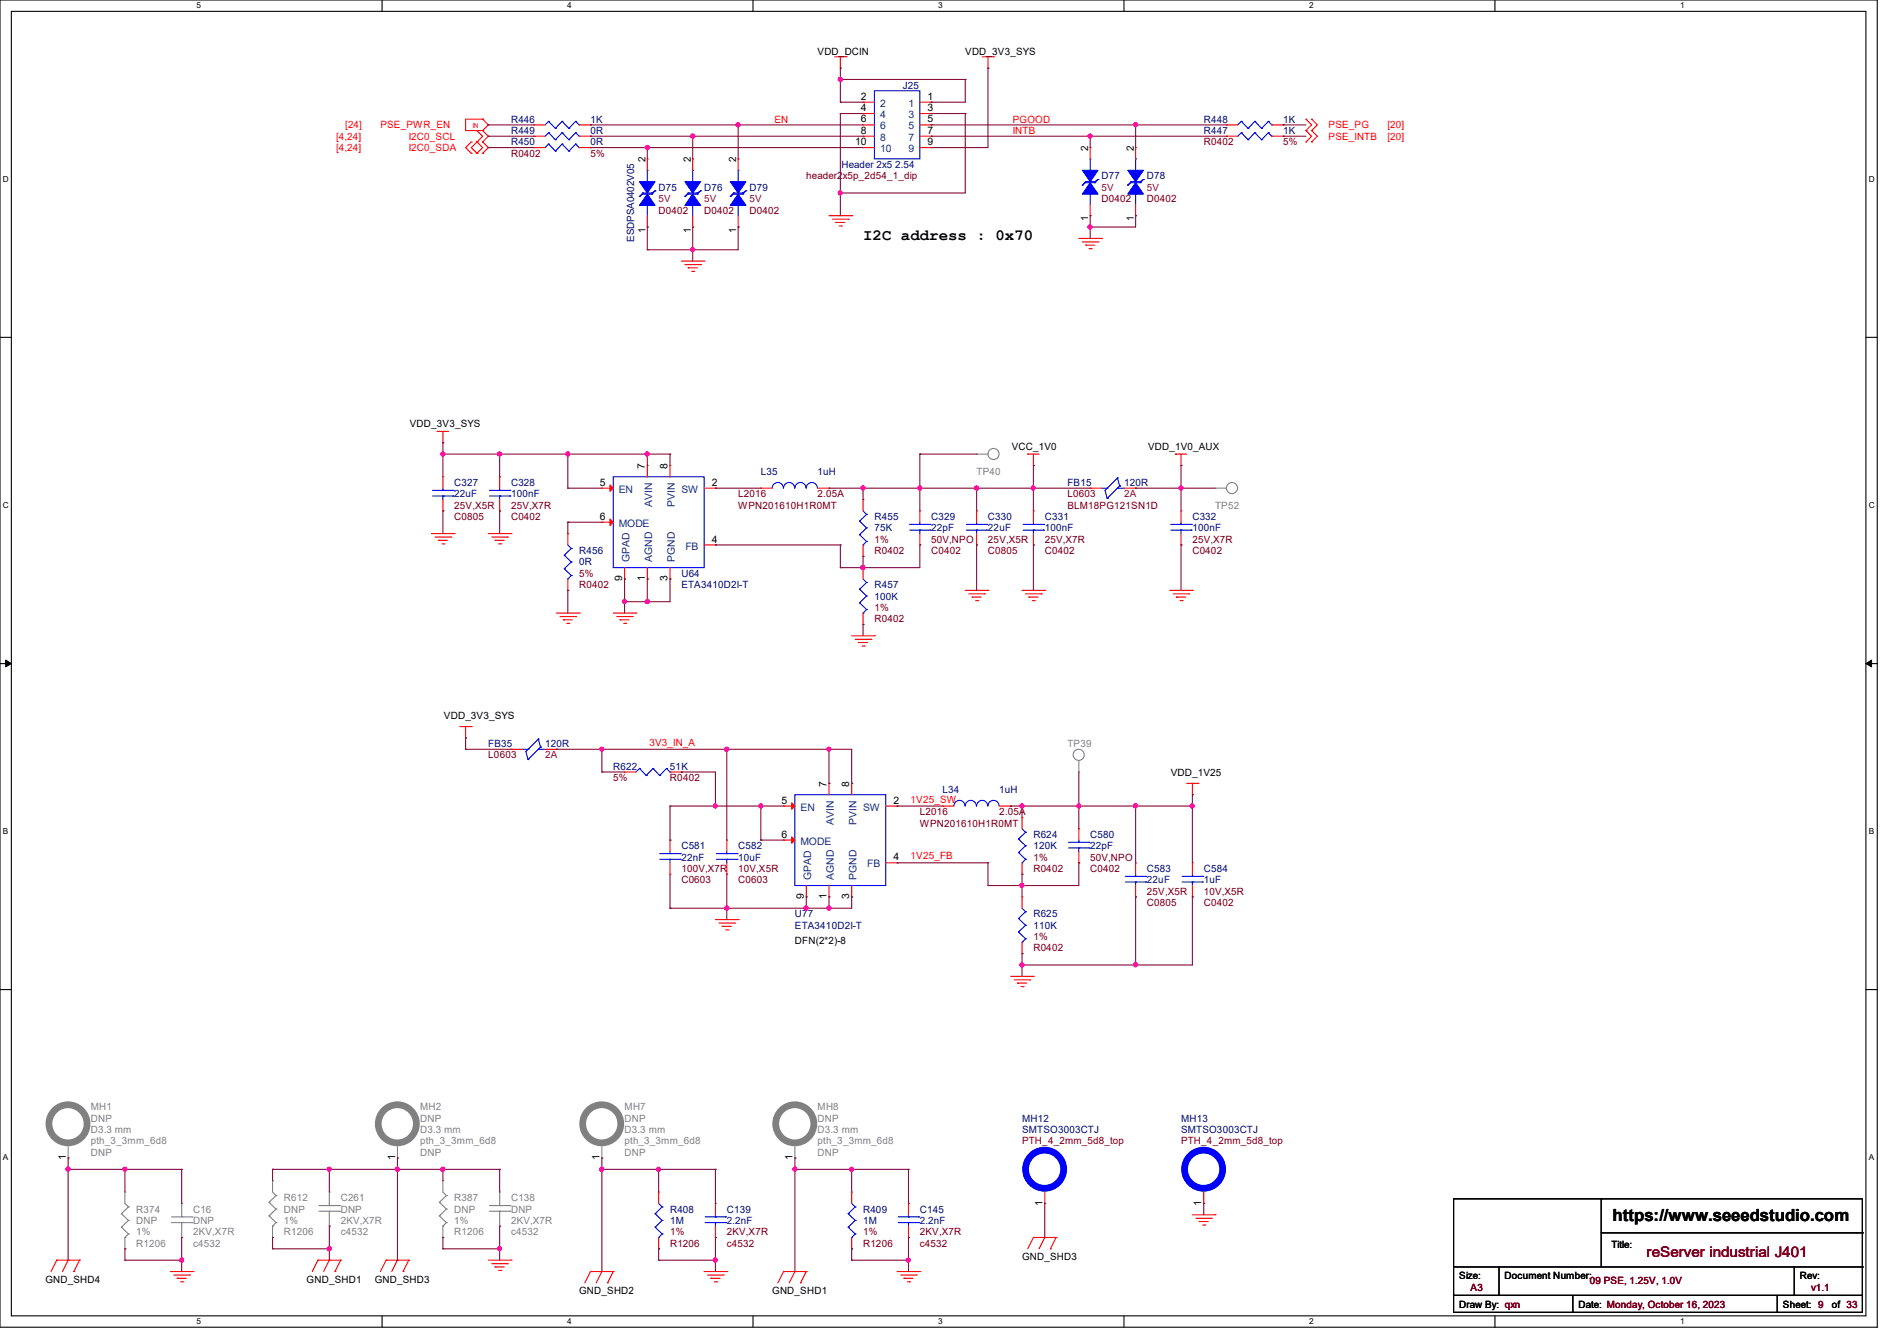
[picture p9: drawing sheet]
<svg xmlns="http://www.w3.org/2000/svg" width="297mm" height="210mm" viewBox="0 0 297 210" stroke-linecap="round" stroke-linejoin="round" font-family="sans-serif">
<path d="M0 0h293.9v207.9h-293.9zM1.8 1.8h290.3v204.3h-290.3z" fill="none" stroke="#000" stroke-width=".17"/>
<g fill="#fff">
<path d="M30.8 .2h.7v1.4h-.7z"/>
<path d="M30.8 206.2h.7v1.4h-.7z"/>
</g>
<path d="M59.8 0v1.8M59.8 206.1v1.8" fill="none" stroke="#000" stroke-width=".17"/>
<g fill="#fff">
<path d="M88.8 .2h.7v1.4h-.7z"/>
<path d="M88.8 206.2h.7v1.4h-.7z"/>
</g>
<path d="M117.9 0v1.8M117.9 206.1v1.8" fill="none" stroke="#000" stroke-width=".17"/>
<g fill="#fff">
<path d="M146.9 .2h.7v1.4h-.7z"/>
<path d="M146.9 206.2h.7v1.4h-.7z"/>
</g>
<path d="M176 0v1.8M176 206.1v1.8" fill="none" stroke="#000" stroke-width=".17"/>
<g fill="#fff">
<path d="M205 .2h.7v1.4h-.7z"/>
<path d="M205 206.2h.7v1.4h-.7z"/>
</g>
<path d="M234.1 0v1.8M234.1 206.1v1.8" fill="none" stroke="#000" stroke-width=".17"/>
<g fill="#fff">
<path d="M263.1 .2h.6v1.4h-.6z"/>
<path d="M263.1 206.2h.6v1.4h-.6z"/>
<path d="M.5 27.3h.9v1.4h-.9z"/>
<path d="M292.6 27.3h.9v1.4h-.9z"/>
<path d="M.5 78.4h.9v1.4h-.9z"/>
<path d="M292.6 78.4h.9v1.4h-.9z"/>
</g>
<path d="M0 52.8h1.8M292.1 52.8h1.8" fill="none" stroke="#000" stroke-width=".17"/>
<g fill="#fff">
<path d="M.5 129.5h.8v1.4h-.8z"/>
<path d="M292.6 129.5h.8v1.4h-.8z"/>
</g>
<path d="M0 103.9h1.8M292.1 103.9h1.8" fill="none" stroke="#000" stroke-width=".17"/>
<path d="M.9 103.4l.9 .5-.9 .5zM292.1 103.9l.9-.5v1z" fill="#000" stroke="#000" stroke-width=".16"/>
<g fill="#fff">
<path d="M.5 180.5h.8v1.4h-.8z"/>
<path d="M292.6 180.5h.8v1.4h-.8z"/>
</g>
<g fill="none" stroke="#000" stroke-width=".17">
<path d="M0 155h1.8M292.1 155h1.8M227.6 187.7h64v17.8h-64zM227.6 198.4h64M234.7 198.4v4.5M250.7 187.7h.1M250.7 187.7v10.7M250.7 193.1h40.9M280.9 198.4v4.5M291.6 198.4h.1M291.6 193.1h.1M227.6 202.9h.1"/>
<path d="M227.6 202.9h64M234.7 202.9h.1M246.3 205.5h.1M246.3 202.9v2.6M278.3 205.5h.1M278.3 202.9v2.6M280.9 202.9h.1"/>
</g>
<g fill="none" stroke="#f00" stroke-width=".17">
<path d="M75.6 18.7h.1M75.6 18.7h-2.7v1.7M75.6 18.7l.9 .9-.9 .8M83.6 19.6h.1M83.6 19.6h1.7M90.7 19.6h1.8M92.5 19.6h.1M130.7 8.9h1.8M131.6 10.7h.1M131.6 8.9v1.8M132.5 8.9h.1M135.1 19.6h.1"/>
<path d="M135.1 17.8h.1M135.1 16h.1M135.1 19.6h1.8M135.1 16h1.8M135.1 17.8h1.8M144 19.6h1.8M144 16h1.8M144 17.8h1.8M145.8 16h.1M145.8 17.8h.1M145.8 19.6h.1M153.8 8.9h1.8"/>
<path d="M154.7 10.7h.1M154.7 8.9v1.8M155.6 8.9h.1M192 19.6h.1M192 19.6h1.8M199.1 19.6h1.8M200.9 19.6h.1M204.5 18.7h.1M204.5 18.7l.9 .9-.9 .8M205.4 18.7h.1M205.4 18.7l.8 .9-.8 .8M72.9 20.4h.1"/>
<path d="M72.9 20.4h2.7M73.8 22.2h.1M73.8 24h.1M73.8 22.2l-.9 .9 .9 .9M74.7 22.2h.1M74.7 20.4h.1M74.7 24h.1M74.7 20.4l.9 .9-1.8 1.8 .9 .9M74.7 22.2l.9 .9-.9 .9M75.6 20.4h.1M75.6 22.2h.1M75.6 24h.1"/>
<path d="M75.6 20.4l.9 .9-.9 .9M75.6 22.2l.9 .9-.9 .9M83.6 21.3h.1M83.6 23.1h.1M83.6 21.3h1.7M83.6 23.1h1.7M90.7 21.3h1.8M90.7 23.1h1.8M92.5 21.3h.1M92.5 23.1h.1M101.3 24.9h.1M101.3 35.6h.1"/>
<path d="M101.3 24.9v1.8M101.3 33.8v1.8M108.5 24.9h.1M108.5 35.6h.1M108.5 24.9v1.8M108.5 33.8v1.8M115.6 24.9h.1M115.6 35.6h.1M115.6 24.9v1.8M115.6 33.8v1.8M129.8 33.8h3.5M130.3 34.3h2.5"/>
<path d="M130.9 34.8h.1M130.9 34.8h1.4M131.4 35.4h.3M131.7 35.4h.1M132.8 34.3h.1M133.3 33.8h.1M135.1 23.1h.1M135.1 21.3h.1M135.1 21.3h1.8M135.1 23.1h1.8M144 21.3h1.8M144 23.1h1.8"/>
<path d="M145.8 21.3h.1M145.8 23.1h.1M168.9 37.3h3.6M169.5 37.9h2.4M170 38.4h.1M170 38.4h1.4M170.5 38.9h.4M170.7 23.1h.1M170.7 33.8h.1M170.7 23.1v1.8M170.7 32v1.8M170.9 38.9h.1"/>
<path d="M171.9 37.9h.1M172.5 37.3h.1M177.8 23.1h.1M177.8 33.8h.1M177.8 23.1v1.8M177.8 32v1.8M192 21.3h.1M192 21.3h1.8M199.1 21.3h1.8M200.9 21.3h.1M204.5 20.4h.1M204.5 22.2h.1"/>
<path d="M204.5 20.4l.9 .9-.9 .9M205.4 20.4h.1M205.4 22.2h.1M205.4 20.4l.8 .9-.8 .9M106.7 40.9h3.5M107.2 41.4h2.5M107.7 42h.1M107.7 42h1.5M108.3 42.5h.3M108.6 42.5h.1M109.7 41.4h.1M110.2 40.9h.1"/>
<path d="M68.5 67.6h.1M68.5 67.6h1.7M69.3 69.3h.1M69.3 74.7h.1M69.3 67.6v1.7M69.3 74.7v1.8M69.3 78.2v1.8M78.2 74.7h.1M78.2 74.7v1.8M78.2 78.2v1.8M94.2 76.5h.1M94.2 76.5h1.8"/>
<path d="M101.3 72.9h.1M101.3 72.9v1.8M104.9 72.9h.1M104.9 72.9v1.8M110.2 76.5h1.8M112 76.5h.1M119.1 76.5h.1M119.1 76.5h1.8M128 76.5h1.8M129.8 76.5h.1M135.1 78.2h.1M135.1 78.2v1.8"/>
<path d="M160.9 71.1h.1M160.9 71.1h1.8M161.8 72.9h.1M161.8 71.1v1.8M170.7 76.5h.1M170.7 76.5h1.8M176 76.5h1.8M177.8 76.5h.1M184 71.1h.1M184 71.1h1.8M184.9 72.9h.1M184.9 71.1v1.8"/>
<path d="M67.6 83.6h3.5M68.1 84.1h2.5M68.6 84.6h.1M68.6 84.6h1.5M69.2 85.2h.3M69.3 80h.1M69.5 85.2h.1M70.6 84.1h.1M71.1 83.6h.1M76.5 83.6h3.5M77 84.1h2.5M77.5 84.6h.1"/>
<path d="M77.5 84.6h1.5M78.1 85.2h.3M78.2 80h.1M78.4 85.2h.1M79.5 84.1h.1M80 83.6h.1M87.1 96h3.6M87.7 96.6h2.4M88.2 97.1h.1M88.2 97.1h1.4M88.7 97.6h.4M88.9 83.6h.1"/>
<path d="M88.9 92.5h.1M88.9 83.6v1.7M88.9 90.7v1.8M89.1 97.6h.1M90.1 96.6h.1M90.7 96h.1M94.2 81.8h.1M94.2 81.8h1.8M96 96h3.6M96.6 96.6h2.4M97.1 97.1h.1M97.1 97.1h1.4"/>
<path d="M97.6 97.6h.4M97.8 90.7h.1M97.8 88.9v1.8M98 97.6h.1M99 96.6h.1M99.6 96h.1M101.3 90.7h.1M101.3 88.9v1.8M104.9 90.7h.1M104.9 88.9v1.8M110.2 85.3h1.8M112 85.3h.1"/>
<path d="M133.3 99.6h3.6M135.1 88.9h.1M135.1 97.8h.1M135.1 87.1h.1M135.1 85.3v1.8M135.1 88.9v1.8M135.1 96v1.8M136.9 99.6h.1M144 80h.1M144 85.3h.1M144 80v1.8M144 83.6v1.7"/>
<path d="M151.1 92.5h3.6M151.7 93h2.4M152.2 93.5h.1M152.2 93.5h1.4M152.7 94.1h.4M152.9 80h.1M152.9 85.3h.1M152.9 80v1.8M152.9 83.6v1.7M153.1 94.1h.1M154.1 93h.1M154.7 92.5h.1"/>
<path d="M160 92.5h3.6M160.6 93h2.4M161.1 93.5h.1M161.1 93.5h1.4M161.6 94.1h.4M161.8 80h.1M161.8 85.3h.1M161.8 80v1.8M161.8 83.6v1.7M162 94.1h.1M163 93h.1M163.6 92.5h.1"/>
<path d="M183.1 92.5h3.6M183.7 93h2.4M184.2 93.5h.1M184.2 93.5h1.4M184.7 94.1h.4M184.9 80h.1M184.9 85.3h.1M184.9 80v1.8M184.9 83.6v1.7M185.1 94.1h.1M186.1 93h.1M186.7 92.5h.1"/>
<path d="M72 113.8h1.8M72.9 115.6h.1M72.9 113.8v1.8M73.8 113.8h.1M80 117.3h.1M80 117.3h1.8M85.3 117.3h1.8M87.1 117.3h.1M133.9 100.1h2.5M134.4 100.6h.1M134.4 100.6h1.4M135 101.2h.3"/>
<path d="M135.3 101.2h.1M136.4 100.1h.1M97.8 120.9h.1M97.8 120.9h1.8M104.9 131.6h.1M104.9 136.9h.1M104.9 131.6v1.7M104.9 135.1v1.8M104.9 120.9h1.8M106.7 120.9h.1M113.8 131.6h.1M113.8 136.9h.1"/>
<path d="M113.8 131.6v1.7M113.8 135.1v1.8M122.7 126.2h.1M122.7 131.6h.1M122.7 126.2h1.8M122.7 131.6h1.8M126.2 138.7v1.8M129.8 122.7h.1M129.8 122.7v1.8M129.8 138.7v1.8M133.3 122.7h.1M133.3 122.7v1.8"/>
<path d="M133.3 138.7v1.8M138.7 126.2h1.8M138.7 135.1h1.8M140.5 126.2h.1M140.5 135.1h.1M147.6 126.2h.1M147.6 126.2h1.8M156.5 126.2h1.7M158.2 126.2h.1M160 128h.1M160 136.9h.1M160 128v1.8"/>
<path d="M160 135.1v1.8M168.9 129.8h.1M168.9 135.1h.1M168.9 129.8v1.8M168.9 133.3v1.8M177.8 135.1h.1M177.8 135.1v1.8M177.8 138.7v1.8M185.8 122.7h1.8M186.7 124.5h.1M186.7 135.1h.1M186.7 122.7v1.8"/>
<path d="M186.7 135.1v1.8M186.7 138.7v1.8M187.6 122.7h.1M112 144h3.6M112.6 144.6h2.4M113.1 145.1h.1M113.1 145.1h1.4M113.6 145.6h.4M114 145.6h.1M115 144.6h.1M115.6 144h.1M126.2 140.5h.1"/>
<path d="M129.8 140.5h.1M133.3 140.5h.1M158.2 152.9h3.6M158.8 153.5h2.4M159.3 154h.1M159.3 154h1.4M159.9 154.5h.3M160 140.5h.1M160 149.4h.1M160 140.5v1.7M160 147.6v1.8M160.2 154.5h.1"/>
<path d="M161.2 153.5h.1M161.8 152.9h.1M177.8 140.5h.1M186.7 140.5h.1M8.9 197.4h.1M8.9 197.4h3.5M8.9 197.4l-.9 1.7M10.7 197.4h.1M10.7 197.4l-.9 1.7M11.6 199.1h.1M12.4 197.4h.1M12.4 197.4l-.8 1.7"/>
<path d="M26.7 199.1h3.5M27.2 199.7h2.5M29.7 199.7h.1M30.2 199.1h.1M49.8 197.4h.1M49.8 197.4h3.5M49.8 197.4l-.9 1.7M51.6 197.4h.1M51.6 197.4l-.9 1.7M52.5 199.1h.1M53.3 197.4h.1M53.3 197.4l-.8 1.7"/>
<path d="M60.5 197.4h.1M60.5 197.4l-.9 1.7M60.5 197.4h3.5M62.2 197.4h.1M62.2 197.4l-.9 1.7M63.1 199.1h.1M64 197.4h.1M64 197.4l-.9 1.7M76.5 197.4h3.5M77 197.9h2.5M77.5 198.4h.1M77.5 198.4h1.5"/>
<path d="M78.1 199h.3M78.4 199h.1M79.5 197.9h.1M80 197.4h.1M92.5 199.1h.1M92.5 199.1h3.5M92.5 199.1l-.9 1.8M94.2 199.1h.1M94.2 199.1l-.9 1.8M96 199.1h.1M96 199.1l-.9 1.8M103.1 186.7h.1"/>
<path d="M103.1 195.6h.1M103.1 186.7v1.8M103.1 193.8v1.8M110.2 199.1h3.6M110.8 199.7h2.4M112 188.5h.1M112 193.8h.1M112 188.5v1.7M112 192v1.8M113.2 199.7h.1M113.8 199.1h.1M122.7 199.1h.1"/>
<path d="M122.7 199.1l-.9 1.8M122.7 199.1h3.5M124.5 199.1h.1M124.5 199.1l-.9 1.8M126.2 199.1h.1M126.2 199.1l-.9 1.8M133.3 186.7h.1M133.3 195.6h.1M133.3 186.7v1.8M133.3 193.8v1.8M140.5 199.1h3.5M141 199.7h2.5"/>
<path d="M142.2 188.5h.1M142.2 193.8h.1M142.2 188.5v1.7M142.2 192v1.8M143.5 199.7h.1M144 199.1h.1M161.8 193.8h.1M161.8 193.8l-.9 1.8M161.8 193.8h3.6M163.6 193.8h.1M163.6 188.5h.1M163.6 193.8l-.9 1.8"/>
<path d="M163.6 186.7v1.8M164.5 195.6h.1M165.4 193.8h.1M165.4 193.8l-.9 1.8M186.7 190.2h3.5M187.2 190.8h2.5M187.7 191.3h.1M187.7 191.3h1.5M188.3 191.9h.3M188.5 188.5h.1M188.5 186.7v1.8M188.6 191.9h.1"/>
<path d="M189.7 190.8h.1M190.2 190.2h.1M27.7 200.2h.1M27.7 200.2h1.5M28.3 200.7h.3M28.6 200.7h.1M95.1 200.9h.1M111.3 200.2h.1M111.3 200.2h1.4M111.8 200.7h.4M112.2 200.7h.1M125.3 200.9h.1"/>
<path d="M141.5 200.2h.1M141.5 200.2h1.5M142.1 200.7h.3M142.4 200.7h.1"/>
</g>
<g fill="none" stroke="#00f" stroke-width=".17">
<path d="M85.9 19h.1M85.9 19l-.6 .6M85.9 19l1.1 1.1M88 19h.1M88 19l-1 1.1M88 19l1.1 1.1M90.1 19h.1M90.1 19l-1 1.1M90.1 19l.6 .6M90.7 19.6h.1M136.9 14.2h7.1v10.7h-7.1zM194.4 19h.1"/>
<path d="M194.4 19l-.6 .6M194.4 19l1 1.1M196.5 19h.1M196.5 19l-1.1 1.1M196.5 19l1 1.1M198.6 19h.1M198.6 19l-1.1 1.1M198.6 19l.5 .6M199.1 19.6h.1M85.9 20.8h.1M85.9 22.6h.1M85.9 20.8l-.6 .5"/>
<path d="M85.9 20.8l1.1 1.1M85.9 22.6l-.6 .5M85.9 22.6l1.1 1.1M87 21.9h.1M87 20.1h.1M87 23.7h.1M88 20.8h.1M88 22.6h.1M88 20.8l-1 1.1M88 20.8l1.1 1.1M88 22.6l-1 1.1M88 22.6l1.1 1.1"/>
<path d="M89.1 21.9h.1M89.1 20.1h.1M89.1 23.7h.1M90.1 20.8h.1M90.1 22.6h.1M90.1 20.8l-1 1.1M90.1 20.8l.6 .5M90.1 22.6l-1 1.1M90.1 22.6l.6 .5M90.7 21.3h.1M90.7 23.1h.1M100.1 30.8h.1"/>
<path d="M100.6 30.2h.1M100.6 30.2h1.5M100.6 30.2l-.5 .6M101.3 26.7h.1M101.3 32.2h.1M101.3 26.7v1.7M101.3 32.2v1.6M102.1 30.2h.1M102.1 30.4h.1M102.1 30.4h-1.5l-.5 .4M102.6 29.9h.1M102.6 29.9l-.5 .3"/>
<path d="M102.6 29.9l-.5 .5M107.2 30.8h.1M107.7 30.2h.1M107.7 30.2h1.5M107.7 30.2l-.5 .6M108.5 26.7h.1M108.5 32.2h.1M108.5 26.7v1.7M108.5 32.2v1.6M109.2 30.2h.1M109.2 30.4h.1M109.2 30.4h-1.5l-.5 .4"/>
<path d="M109.7 29.9h.1M109.7 29.9l-.5 .3M109.7 29.9l-.5 .5M114.3 30.8h.1M114.9 30.2h.1M114.9 30.2h1.4M114.9 30.2l-.6 .6M115.6 26.7h.1M115.6 32.2h.1M115.6 26.7v1.7M115.6 32.2v1.6M116.3 30.2h.1"/>
<path d="M116.3 30.4h.1M116.3 30.4h-1.4l-.6 .4M116.8 29.9h.1M116.8 29.9l-.5 .3M116.8 29.9l-.5 .5M169.5 29h.1M170 28.4h.1M170 28.4h1.4M170 28.4l-.5 .6M170.7 24.9h.1M170.7 30.4h.1M170.7 24.9v1.8"/>
<path d="M170.7 30.4v1.6M171.4 28.4h.1M171.4 28.6h.1M171.4 28.6h-1.4l-.5 .4M171.9 28.1h.1M171.9 28.1l-.5 .3M171.9 28.1l-.5 .5M176.6 29h.1M177.1 28.4h.1M177.1 28.4h1.4M177.1 28.4l-.5 .6M177.8 24.9h.1"/>
<path d="M177.8 30.4h.1M177.8 24.9v1.8M177.8 30.4v1.6M178.5 28.4h.1M178.5 28.6h.1M178.5 28.6h-1.4l-.5 .4M179 28.1h.1M179 28.1l-.5 .3M179 28.1l-.5 .5M194.4 20.8h.1M194.4 20.8l-.6 .5M194.4 20.8l1 1.1"/>
<path d="M195.4 21.9h.1M195.4 20.1h.1M196.5 20.8h.1M196.5 20.8l-1.1 1.1M196.5 20.8l1 1.1M197.5 21.9h.1M197.5 20.1h.1M198.6 20.8h.1M198.6 20.8l-1.1 1.1M198.6 20.8l.5 .5M199.1 21.3h.1M67.7 76.8h3.3"/>
<path d="M67.7 77.7h3.3M69.3 77.7h.1M69.3 76.8h.1M69.3 76.5v.3M69.3 77.7v.5M71 76.8h.1M71 77.7h.1M76.6 76.8h3.2M76.6 77.7h3.2M78.2 77.7h.1M78.2 76.8h.1M78.2 76.5v.3"/>
<path d="M78.2 77.7v.5M79.8 76.8h.1M79.8 77.7h.1M96 74.7h14.2v14.2h-14.2zM122.6 76.5a.87 .87 0 0 0-.8-.9 .87 .87 0 0 0-.9 .9M124.4 76.5a.87 .87 0 0 0-.9-.9 .87 .87 0 0 0-.8 .9M126.2 76.5a.87 .87 0 0 0-.9-.9 .87 .87 0 0 0-.8 .9M128 76.5a.87 .87 0 0 0-.9-.9 .87 .87 0 0 0-.9 .9M172.5 76.5h.9M173.4 78.1h.1M173.4 76.5h.1M175 74.8h.1"/>
<path d="M175 76.5h.1M175 74.8l-2 2 .4 1.3M175 76.5h1M175 74.8l.3 1.3M175.3 76.1h.1M175.3 76.1l-1.9 2M88.3 87h.1M88.3 89.1h.1M88.3 87l1.2 1M88.3 89.1l1.2 1M88.9 90.7h.1M88.9 85.3l.6 .6"/>
<path d="M89.5 85.9h.1M89.5 88h.1M89.5 90.1h.1M89.5 85.9l-1.2 1.1M89.5 88l-1.2 1.1M89.5 90.1l-.6 .6M134.6 92.3h.1M134.6 94.4h.1M134.6 81.6h.1M134.6 83.7h.1M134.6 92.3l1.1 1M134.6 94.4l1.1 1.1"/>
<path d="M134.6 81.6l1.1 1.1M134.6 83.7l1.1 1.1M135.1 96h.1M135.1 85.3h.1M135.1 90.7l.6 .5M135.1 80l.6 .6M135.7 91.2h.1M135.7 93.3h.1M135.7 95.5h.1M135.7 80.6h.1M135.7 82.7h.1M135.7 84.8h.1"/>
<path d="M135.7 91.2l-1.1 1.1M135.7 93.3l-1.1 1.1M135.7 95.5l-.6 .5M135.7 84.8l-.6 .5M135.7 80.6l-1.1 1M135.7 82.7l-1.1 1M142.4 82.1h3.2M142.4 83h3.2M144 83h.1M144 82.1h.1M144 81.8v.3M144 83v.6"/>
<path d="M145.6 82.1h.1M145.6 83h.1M151.3 82.1h3.2M151.3 83h3.2M152.9 83h.1M152.9 82.1h.1M152.9 81.8v.3M152.9 83v.6M154.5 82.1h.1M154.5 83h.1M160.2 82.1h3.2M160.2 83h3.2"/>
<path d="M161.8 83h.1M161.8 82.1h.1M161.8 81.8v.3M161.8 83v.6M163.4 82.1h.1M163.4 83h.1M183.3 82.1h3.2M183.3 83h3.2M184.9 83h.1M184.9 82.1h.1M184.9 81.8v.3M184.9 83v.6"/>
<path d="M186.5 82.1h.1M186.5 83h.1M81.8 117.3h.9M82.7 119h.1M82.7 117.3h.1M84.3 115.7h.1M84.3 117.3h.1M84.3 115.7l-2 2 .4 1.3M84.3 117.3h1M84.3 115.7l.3 1.3M84.6 117h.1M84.6 117l-1.9 2"/>
<path d="M100.1 120.4h.1M100.1 120.4l-.5 .5M100.1 120.4l1.1 1.1M101.2 121.5h.1M102.2 120.4h.1M102.2 120.4l-1 1.1M102.2 120.4l1.1 1.1M103.3 121.5h.1M103.3 133.7h3.2M103.3 134.6h3.2M104.4 120.4h.1M104.4 120.4l-1.1 1.1"/>
<path d="M104.4 120.4l.5 .5M104.9 134.6h.1M104.9 133.7h.1M104.9 120.9h.1M104.9 133.3v.4M104.9 134.6v.5M106.5 133.7h.1M106.5 134.6h.1M112.2 133.7h3.2M112.2 134.6h3.2M113.8 134.6h.1M113.8 133.7h.1"/>
<path d="M113.8 133.3v.4M113.8 134.6v.5M115.4 133.7h.1M115.4 134.6h.1M124.5 124.5h14.2v14.2h-14.2zM151.1 126.2a.87 .87 0 0 0-.9-.9 .87 .87 0 0 0-.8 .9M152.9 126.2a.87 .87 0 0 0-.9-.9 .87 .87 0 0 0-.9 .9M154.6 126.2a.87 .87 0 0 0-.8-.9 .87 .87 0 0 0-.9 .9M156.4 126.2a.87 .87 0 0 0-.8-.9 .87 .87 0 0 0-.9 .9M159.5 131.4h.1M159.5 133.5h.1M159.5 131.4l1.1 1.1"/>
<path d="M159.5 133.5l1.1 1.1M160 135.1h.1M160 129.8l.6 .5M160.6 130.3h.1M160.6 132.5h.1M160.6 134.6h.1M160.6 130.3l-1.1 1.1M160.6 132.5l-1.1 1M160.6 134.6l-.6 .5M167.3 131.9h3.2M167.3 132.8h3.2M168.9 132.8h.1"/>
<path d="M168.9 131.9h.1M168.9 131.6v.3M168.9 132.8v.5M170.5 131.9h.1M170.5 132.8h.1M176.2 137.2h3.2M176.2 138.1h3.2M177.8 138.1h.1M177.8 137.2h.1M177.8 136.9v.3M177.8 138.1v.6M179.4 137.2h.1"/>
<path d="M179.4 138.1h.1M185.1 137.2h3.2M185.1 138.1h3.2M186.7 138.1h.1M186.7 137.2h.1M186.7 136.9v.3M186.7 138.1v.6M188.3 137.2h.1M188.3 138.1h.1M159.5 143.8h.1M159.5 146h.1M159.5 143.8l1.1 1.1"/>
<path d="M159.5 146l1.1 1M160 147.6h.1M160 142.2l.6 .6M160.6 142.8h.1M160.6 144.9h.1M160.6 147h.1M160.6 142.8l-1.1 1M160.6 144.9l-1.1 1.1M160.6 147l-.6 .6M102.6 190.1h.1M102.6 192.2h.1M102.6 190.1l1.1 1"/>
<path d="M102.6 192.2l1.1 1.1M103.1 193.8h.1M103.1 188.5l.6 .5M103.7 189h.1M103.7 191.1h.1M103.7 193.3h.1M103.7 189l-1.1 1.1M103.7 191.1l-1.1 1.1M103.7 193.3l-.6 .5M110.4 190.6h3.2M110.4 191.5h3.2M112 191.5h.1"/>
<path d="M112 190.6h.1M112 190.2v.4M112 191.5v.5M113.6 190.6h.1M113.6 191.5h.1M132.8 190.1h.1M132.8 192.2h.1M132.8 190.1l1.1 1M132.8 192.2l1.1 1.1M133.3 193.8h.1M133.3 188.5l.6 .5M133.9 189h.1"/>
<path d="M133.9 191.1h.1M133.9 193.3h.1M133.9 189l-1.1 1.1M133.9 191.1l-1.1 1.1M133.9 193.3l-.6 .5M140.6 190.6h3.2M140.6 191.5h3.2M142.2 191.5h.1M142.2 190.6h.1M142.2 190.2v.4M142.2 191.5v.5M143.8 190.6h.1"/>
<path d="M143.8 191.5h.1"/>
</g>
<g fill="none" stroke="#808080" stroke-width="1.1">
<circle cx="10.6" cy="176" r="2.98"/>
<circle cx="62.2" cy="176" r="2.98"/>
<circle cx="94.2" cy="176" r="2.98"/>
<circle cx="124.4" cy="176" r="2.98"/>
</g>
<g fill="none" stroke="#808080" stroke-width=".17">
<path d="M152.9 71.1h.1M152.9 71.1h1.8M190.2 76.5h.1M190.2 76.5h1.8M168.9 119.1v1.8M168.9 120.9h.1M10.7 179.6v1.8M62.2 179.6v1.8M94.2 179.6v1.8M124.5 179.6v1.8M10.7 181.4h.1M19 190.1h.1"/>
<path d="M19 192.2h.1M19 190.1l1.1 1M19 192.2l1.1 1.1M19.6 193.8h.1M19.6 186.7h.1M19.6 195.6h.1M19.6 186.7v1.8l.5 .5M19.6 193.8v1.8M20.1 189h.1M20.1 191.1h.1M20.1 193.3h.1M20.1 189l-1.1 1.1"/>
<path d="M20.1 191.1l-1.1 1.1M20.1 193.3l-.5 .5M26.8 190.6h3.3M26.8 191.5h3.3M28.4 191.5h.1M28.4 190.6h.1M28.4 188.5h.1M28.4 193.8h.1M28.4 188.5v2.1M28.4 191.5v2.3M30.1 190.6h.1M30.1 191.5h.1"/>
<path d="M42.1 188.3h.1M42.1 190.4h.1M42.1 188.3l1.1 1.1M42.1 190.4l1.1 1.1M42.7 192h.1M42.7 184.9h.1M42.7 193.8h.1M42.7 184.9v1.8l.5 .5M42.7 192v1.8M43.2 187.2h.1M43.2 189.4h.1M43.2 191.5h.1"/>
<path d="M43.2 187.2l-1.1 1.1M43.2 189.4l-1.1 1M43.2 191.5l-.5 .5M50 188.8h3.2M50 189.7h3.2M51.6 189.7h.1M51.6 188.8h.1M51.6 186.7h.1M51.6 192h.1M51.6 186.7v2.1M51.6 189.7v2.3M53.2 188.8h.1"/>
<path d="M53.2 189.7h.1M62.2 181.4h.1M68.8 188.3h.1M68.8 190.4h.1M68.8 188.3l1.1 1.1M68.8 190.4l1.1 1.1M69.3 192h.1M69.3 184.9h.1M69.3 193.8h.1M69.3 184.9v1.8l.6 .5M69.3 192v1.8M69.9 187.2h.1"/>
<path d="M69.9 189.4h.1M69.9 191.5h.1M69.9 187.2l-1.1 1.1M69.9 189.4l-1.1 1M69.9 191.5l-.6 .5M76.6 188.8h3.2M76.6 189.7h3.2M78.2 189.7h.1M78.2 188.8h.1M78.2 186.7h.1M78.2 192h.1M78.2 186.7v2.1"/>
<path d="M78.2 189.7v2.3M79.8 188.8h.1M79.8 189.7h.1M94.2 181.4h.1M124.5 181.4h.1"/>
<circle cx="155.6" cy="71.1" r=".87"/>
<circle cx="192.9" cy="76.4" r=".87"/>
<circle cx="168.9" cy="118.2" r=".87"/>
</g>
<g fill="none" stroke="#00f" stroke-width="1.1">
<circle cx="163.6" cy="183.1" r="2.98"/>
<circle cx="188.4" cy="183.1" r="2.98"/>
</g>
<g fill="#f00" stroke="#f00" stroke-width=".17">
<path d="M124 125.7l.5 .5-.5 .5z"/>
<path d="M124 131.1l.5 .5-.5 .5z"/>
<path d="M95.5 75.9l.5 .6-.5 .5z"/>
<path d="M95.5 81.3l.5 .5-.5 .5z"/>
</g>
<g fill="#00f" stroke="#00f" stroke-width=".17">
<path d="M101.3 30.4l1.3 1.8h-2.5z" fill-rule="evenodd"/>
<path d="M100.1 28.4h2.5l-1.3 1.8z" fill-rule="evenodd"/>
<path d="M108.5 30.4l1.2 1.8h-2.5z" fill-rule="evenodd"/>
<path d="M107.2 28.4h2.5l-1.2 1.8z" fill-rule="evenodd"/>
<path d="M170.7 28.6l1.2 1.8h-2.4z" fill-rule="evenodd"/>
<path d="M169.5 26.7h2.4l-1.2 1.7z" fill-rule="evenodd"/>
<path d="M177.8 28.6l1.2 1.8h-2.4z" fill-rule="evenodd"/>
<path d="M176.6 26.7h2.4l-1.2 1.7z" fill-rule="evenodd"/>
<path d="M115.6 30.4l1.2 1.8h-2.5z" fill-rule="evenodd"/>
<path d="M114.3 28.4h2.5l-1.2 1.8z" fill-rule="evenodd"/>
</g>
<g fill="none" stroke="#800040" stroke-width=".17">
<path d="M76.5 19.6h.1M76.5 19.6h7.1M92.5 19.6h.1M92.5 19.6h42.6M115.6 19.6h.1M115.6 19.6v5.3M131.6 10.7h.1M131.6 12.4h.1M131.6 16h.1M131.6 17.8h.1M131.6 10.7v5.3M131.6 17.8v16"/>
<path d="M131.6 12.4h19.5M131.6 16h3.5M131.6 17.8h3.5M145.8 16h.1M145.8 17.8h.1M145.8 19.6h.1M145.8 17.8h5.3M145.8 19.6h46.2M151.1 12.4h.1M151.1 17.8h.1M151.1 12.4v3.6h-5.3M151.1 17.8v12.4h-19.5"/>
<path d="M154.7 10.7h.1M154.7 10.7v12.4h-8.9M177.8 19.6h.1M177.8 19.6v3.5M200.9 19.6h.1M200.9 19.6h3.6M76.5 21.3h.1M76.5 23.1h.1M76.5 21.3h7.1M76.5 23.1h7.1M92.5 21.3h.1M92.5 23.1h.1"/>
<path d="M92.5 21.3h42.6M92.5 23.1h42.6M101.3 35.6h.1M101.3 39.1h.1M101.3 23.1h.1M101.3 23.1v1.8M101.3 35.6v3.5M108.5 35.6h.1M108.5 39.1h.1M108.5 21.3h.1M108.5 21.3v3.6M108.5 35.6v5.3"/>
<path d="M115.6 35.6h.1M115.6 35.6v3.5h-14.3M131.6 30.2h.1M145.8 21.3h.1M145.8 23.1h.1M145.8 21.3h46.2M170.7 33.8h.1M170.7 35.6h.1M170.7 21.3h.1M170.7 21.3v1.8M170.7 33.8v3.5M177.8 33.8h.1"/>
<path d="M177.8 33.8v1.8h-7.1M200.9 21.3h.1M200.9 21.3h3.6M69.3 69.3h.1M69.3 71.1h.1M69.3 69.3v5.4M69.3 71.1h35.6M78.2 71.1h.1M78.2 71.1v3.6M88.9 71.1h.1M88.9 76.5h.1M88.9 71.1v5.4"/>
<path d="M88.9 76.5h5.3M101.3 71.1h.1M101.3 71.1v1.8M104.9 71.1h.1M104.9 71.1v1.8M112 76.5h.1M112 76.5h7.1M129.8 76.5h.1M129.8 76.5h40.9M135.1 76.5h.1M135.1 76.5v1.7M144 71.1h.1"/>
<path d="M144 76.5h.1M144 71.1h8.9M144 71.1v8.9M152.9 76.5h.1M152.9 76.5v3.5M161.8 72.9h.1M161.8 76.5h.1M161.8 72.9v7.1M177.8 76.5h.1M177.8 76.5h12.4M184.9 72.9h.1M184.9 76.5h.1"/>
<path d="M184.9 72.9v7.1M69.3 80h.1M69.3 80v3.6M78.2 80h.1M78.2 80v3.6M88.9 81.8h.1M88.9 92.5h.1M88.9 81.8v1.8M88.9 92.5v3.5M88.9 81.8h5.3M97.8 90.7h.1M97.8 94.2h.1"/>
<path d="M97.8 90.7v5.3M101.3 90.7h.1M101.3 94.2h.1M101.3 90.7v3.5M104.9 90.7h.1M104.9 90.7v3.5h-7.1M112 85.3h.1M112 85.3h19.6M131.6 85.3h.1M131.6 88.9h.1M131.6 85.3v3.6M135.1 87.1h.1"/>
<path d="M135.1 88.9h.1M135.1 97.8h.1M135.1 87.1v1.8M135.1 97.8v1.8M144 85.3h.1M144 85.3v3.6h-12.4M152.9 85.3h.1M152.9 85.3v7.2M161.8 85.3h.1M161.8 85.3v7.2M184.9 85.3h.1M184.9 85.3v7.2"/>
<path d="M72.9 115.6h.1M72.9 117.3h.1M72.9 115.6v1.7M72.9 117.3h7.1M87.1 117.3h.1M87.1 117.3h46.2v5.4M94.2 117.3h.1M94.2 117.3v3.6M113.8 117.3h.1M113.8 117.3v14.3M129.8 117.3h.1M129.8 117.3v5.4"/>
<path d="M94.2 120.9h.1M94.2 120.9h3.6M104.9 131.6h.1M104.9 126.2h.1M104.9 126.2v5.4M104.9 136.9v5.3M104.9 126.2h17.8M106.7 120.9h.1M106.7 120.9h5.3v5.3M112 126.2h.1M113.8 136.9v7.1M119.1 131.6h.1"/>
<path d="M119.1 126.2h.1M119.1 126.2v5.4M119.1 131.6h3.6M129.8 122.7h.1M133.3 122.7h.1M140.5 126.2h.1M140.5 135.1h.1M140.5 126.2h7.1M140.5 135.1h14.2M154.7 135.1h.1M154.7 138.7h.1M154.7 135.1v3.6"/>
<path d="M158.2 126.2h.1M158.2 126.2h28.5M160 126.2h.1M160 136.9h.1M160 138.7h.1M160 126.2v1.8M160 136.9v3.6M168.9 126.2h.1M168.9 135.1h.1M168.9 120.9v8.9M168.9 135.1v3.6h-14.2M177.8 126.2h.1"/>
<path d="M177.8 126.2v8.9M186.7 124.5h.1M186.7 126.2h.1M186.7 124.5v10.6M104.9 142.2h.1M113.8 142.2h.1M126.2 140.5h.1M126.2 142.2h.1M126.2 140.5v1.7M129.8 140.5h.1M129.8 142.2h.1M129.8 140.5v1.7"/>
<path d="M133.3 140.5h.1M133.3 140.5v1.7h-28.4M160 149.4h.1M160 151.1h.1M160 149.4v3.5M177.8 140.5h.1M177.8 151.1h.1M177.8 140.5v10.6M186.7 140.5h.1M186.7 140.5v10.6h-26.7M10.7 181.4h.1M10.7 183.1h.1"/>
<path d="M10.7 181.4v16M10.7 183.1h17.7M19.6 183.1h.1M19.6 195.6h.1M19.6 197.4h.1M19.6 183.1v3.6M19.6 195.6v1.8M19.6 197.4h8.8M28.4 183.1h.1M28.4 193.8h.1M28.4 197.4h.1M28.4 183.1v5.4"/>
<path d="M28.4 193.8v5.3M42.7 183.1h.1M42.7 193.8h.1M42.7 195.6h.1M42.7 183.1h35.5M42.7 195.6h8.9M42.7 183.1v1.8M42.7 193.8v1.8M51.6 183.1h.1M51.6 192h.1M51.6 195.6h.1M51.6 183.1v3.6"/>
<path d="M51.6 192v5.4M62.2 183.1h.1M62.2 181.4h.1M62.2 181.4v16M69.3 183.1h.1M69.3 193.8h.1M69.3 195.6h.1M69.3 183.1v1.8M69.3 193.8v1.8M69.3 195.6h8.9M78.2 183.1h.1M78.2 192h.1"/>
<path d="M78.2 195.6h.1M78.2 183.1v3.6M78.2 192v5.4M94.2 181.4h.1M94.2 183.1h.1M94.2 181.4v17.7M94.2 183.1h17.8M103.1 183.1h.1M103.1 195.6h.1M103.1 197.4h.1M103.1 183.1v3.6M103.1 195.6v1.8"/>
<path d="M103.1 197.4h8.9M112 183.1h.1M112 193.8h.1M112 197.4h.1M112 183.1v5.4M112 193.8v5.3M124.5 181.4h.1M124.5 183.1h.1M124.5 181.4v17.7M124.5 183.1h17.7M133.3 183.1h.1M133.3 195.6h.1"/>
<path d="M133.3 197.4h.1M133.3 183.1v3.6M133.3 195.6v1.8M133.3 197.4h8.9M142.2 183.1h.1M142.2 193.8h.1M142.2 197.4h.1M142.2 183.1v5.4M142.2 193.8v5.3M163.6 188.5h.1M163.6 188.5v5.3M188.5 188.5h.1"/>
<path d="M188.5 188.5v1.7"/>
</g>
<g fill="#f0f" stroke="#f0f" stroke-width=".17">
<circle cx="113.8" cy="117.3" r=".32"/>
<circle cx="94.2" cy="117.3" r=".32"/>
<circle cx="129.8" cy="117.3" r=".32"/>
<circle cx="112" cy="126.2" r=".32"/>
<circle cx="119.1" cy="126.2" r=".32"/>
<circle cx="168.9" cy="126.2" r=".32"/>
<circle cx="160" cy="126.2" r=".32"/>
<circle cx="186.7" cy="126.2" r=".32"/>
<circle cx="177.8" cy="126.2" r=".32"/>
<circle cx="160" cy="138.7" r=".32"/>
<circle cx="126.2" cy="142.2" r=".32"/>
<circle cx="113.8" cy="142.2" r=".32"/>
<circle cx="129.8" cy="142.2" r=".32"/>
<circle cx="160" cy="151.1" r=".32"/>
<circle cx="177.8" cy="151.1" r=".32"/>
<circle cx="78.2" cy="71.1" r=".32"/>
<circle cx="69.3" cy="71.1" r=".32"/>
<circle cx="101.3" cy="71.1" r=".32"/>
<circle cx="88.9" cy="71.1" r=".32"/>
<circle cx="135.1" cy="76.4" r=".32"/>
<circle cx="152.9" cy="76.4" r=".32"/>
<circle cx="144" cy="76.4" r=".32"/>
<circle cx="161.8" cy="76.4" r=".32"/>
<circle cx="184.9" cy="76.4" r=".32"/>
<circle cx="135.1" cy="88.9" r=".32"/>
<circle cx="97.8" cy="94.2" r=".32"/>
<circle cx="101.3" cy="94.2" r=".32"/>
<circle cx="131.6" cy="12.4" r=".32"/>
<circle cx="177.8" cy="19.5" r=".32"/>
<circle cx="170.7" cy="21.3" r=".32"/>
<circle cx="131.6" cy="30.2" r=".32"/>
<circle cx="10.6" cy="183.1" r=".32"/>
<circle cx="19.5" cy="183.1" r=".32"/>
<circle cx="69.3" cy="183.1" r=".32"/>
<circle cx="94.2" cy="183.1" r=".32"/>
<circle cx="103.1" cy="183.1" r=".32"/>
<circle cx="124.4" cy="183.1" r=".32"/>
<circle cx="133.3" cy="183.1" r=".32"/>
<circle cx="142.2" cy="197.3" r=".32"/>
<circle cx="28.4" cy="197.3" r=".32"/>
<circle cx="78.2" cy="195.6" r=".32"/>
<circle cx="112" cy="197.3" r=".32"/>
<circle cx="115.5" cy="19.5" r=".32"/>
<circle cx="170.7" cy="35.5" r=".32"/>
<circle cx="108.4" cy="39.1" r=".32"/>
<circle cx="108.4" cy="21.3" r=".32"/>
<circle cx="101.3" cy="23.1" r=".32"/>
<circle cx="62.2" cy="183.1" r=".32"/>
<circle cx="51.5" cy="183.1" r=".32"/>
<circle cx="51.5" cy="195.6" r=".32"/>
</g>
<text font-size="2.6" x="252.5" y="191.2">https://www.seeedstudio.com</text>
<text font-size="2.5" x="135.1" y="37.5">I2C address : 0x70</text>
<text font-size="2.3" fill="#800000" x="257.8" y="196.9">reServer industrial J401</text>
<g font-size="1.6">
<text x="128" y="8.6">VDD_DCIN</text>
<text x="151.1" y="8.6">VDD_3V3_SYS</text>
<text x="134.8" y="17.4">4</text>
<text x="134.8" y="15.6">2</text>
<text x="145.2" y="15.6">1</text>
<text x="145.2" y="17.4">3</text>
<text x="133.9" y="22.7">10</text>
<text x="134.8" y="21">8</text>
<text x="134.8" y="19.2">6</text>
<text x="145.2" y="19.2">5</text>
<text x="145.2" y="21">7</text>
<text x="145.2" y="22.7">9</text>
<text x="170.4" y="23.7" transform="rotate(-90 170.4 23.7)">2</text>
<text x="177.5" y="23.7" transform="rotate(-90 177.5 23.7)">2</text>
<text x="101" y="25.4" transform="rotate(-90 101 25.4)">2</text>
<text x="108.2" y="25.4" transform="rotate(-90 108.2 25.4)">2</text>
<text x="115.3" y="25.4" transform="rotate(-90 115.3 25.4)">2</text>
<text x="170.4" y="34.7" transform="rotate(-90 170.4 34.7)">1</text>
<text x="177.5" y="34.7" transform="rotate(-90 177.5 34.7)">1</text>
<text x="101" y="36.4" transform="rotate(-90 101 36.4)">1</text>
<text x="108.2" y="36.4" transform="rotate(-90 108.2 36.4)">1</text>
<text x="115.3" y="36.4" transform="rotate(-90 115.3 36.4)">1</text>
<text x="64.2" y="66.9">VDD_3V3_SYS</text>
<text x="158.4" y="70.4">VCC_1V0</text>
<text x="179.7" y="70.4">VDD_1V0_AUX</text>
<text x="93.9" y="76.1">5</text>
<text x="101" y="73.4" transform="rotate(-90 101 73.4)">7</text>
<text x="104.5" y="73.4" transform="rotate(-90 104.5 73.4)">8</text>
<text x="111.5" y="76.1">2</text>
<text x="93.9" y="81.4">6</text>
<text x="111.5" y="85">4</text>
<text x="97.4" y="91" transform="rotate(-90 97.4 91)">9</text>
<text x="101" y="91" transform="rotate(-90 101 91)">1</text>
<text x="104.5" y="91" transform="rotate(-90 104.5 91)">3</text>
<text x="69.5" y="112.6">VDD_3V3_SYS</text>
<text x="122.3" y="125.9">5</text>
<text x="129.4" y="123.2" transform="rotate(-90 129.4 123.2)">7</text>
<text x="133" y="123.2" transform="rotate(-90 133 123.2)">8</text>
<text x="139.9" y="125.9">2</text>
<text x="183.3" y="121.5">VDD_1V25</text>
<text x="122.3" y="131.2">6</text>
<text x="139.9" y="134.7">4</text>
<text x="125.9" y="140.8" transform="rotate(-90 125.9 140.8)">9</text>
<text x="129.4" y="140.8" transform="rotate(-90 129.4 140.8)">1</text>
<text x="133" y="140.8" transform="rotate(-90 133 140.8)">3</text>
<text x="124.5" y="147.8">DFN(2*2)-8</text>
<text x="10.3" y="181.7" transform="rotate(-90 10.3 181.7)">1</text>
<text x="61.8" y="181.7" transform="rotate(-90 61.8 181.7)">1</text>
<text x="93.9" y="181.7" transform="rotate(-90 93.9 181.7)">1</text>
<text x="124.1" y="181.7" transform="rotate(-90 124.1 181.7)">1</text>
<text x="163.2" y="188.8" transform="rotate(-90 163.2 188.8)">1</text>
<text x="188.1" y="188.8" transform="rotate(-90 188.1 188.8)">1</text>
<text x="160" y="197.4">GND_SHD3</text>
<text x="252.3" y="195.4">Title:</text>
<text x="7.1" y="200.9">GND_SHD4</text>
<text x="48" y="200.9">GND_SHD1</text>
<text x="58.7" y="200.9">GND_SHD3</text>
<text x="90.7" y="202.7">GND_SHD2</text>
<text x="120.9" y="202.7">GND_SHD1</text>
<text x="228.5" y="200.2">Size:</text>
<text x="235.6" y="200.2">Document Number:</text>
<text x="281.8" y="200.2">Rev:</text>
<text x="228.5" y="204.8">Draw By: qxn</text>
<text x="247.1" y="204.8">Date: Monday, October 16, 2023</text>
<text x="279.1" y="204.8">Sheet: 9</text>
<text x="286.8" y="204.8">of 33</text>
</g>
<g font-size="1.6" fill="#004080">
<text x="137.8" y="16.7">2</text>
<text x="142.2" y="16.7">1</text>
<text x="137.8" y="23.8">10</text>
<text x="137.8" y="22.1">8</text>
<text x="137.8" y="20.3">6</text>
<text x="137.8" y="18.5">4</text>
<text x="142.2" y="18.5">3</text>
<text x="142.2" y="20.3">5</text>
<text x="142.2" y="22.1">7</text>
<text x="142.2" y="23.8">9</text>
<text x="96.9" y="77.2">EN</text>
<text x="106.7" y="77.2">SW</text>
<text x="96.9" y="82.5">MODE</text>
<text x="102.1" y="79.4" transform="rotate(-90 102.1 79.4)">AVIN</text>
<text x="105.7" y="79.4" transform="rotate(-90 105.7 79.4)">PVIN</text>
<text x="98.6" y="88" transform="rotate(-90 98.6 88)">GPAD</text>
<text x="102.1" y="88" transform="rotate(-90 102.1 88)">AGND</text>
<text x="105.7" y="88" transform="rotate(-90 105.7 88)">PGND</text>
<text x="107.3" y="86.1">FB</text>
<text x="125.3" y="127">EN</text>
<text x="130.6" y="129.2" transform="rotate(-90 130.6 129.2)">AVIN</text>
<text x="134.1" y="129.2" transform="rotate(-90 134.1 129.2)">PVIN</text>
<text x="135.1" y="127">SW</text>
<text x="125.3" y="132.3">MODE</text>
<text x="127" y="137.8" transform="rotate(-90 127 137.8)">GPAD</text>
<text x="130.6" y="137.8" transform="rotate(-90 130.6 137.8)">AGND</text>
<text x="134.1" y="137.8" transform="rotate(-90 134.1 137.8)">PGND</text>
<text x="135.8" y="135.8">FB</text>
</g>
<g font-size="1.6" fill="#000080">
<text x="141.4" y="13.9">J25</text>
<text x="80" y="21">R449</text>
<text x="80" y="19.2">R446</text>
<text x="80" y="22.8">R450</text>
<text x="92.5" y="21">0R</text>
<text x="92.5" y="19.2">1K</text>
<text x="92.5" y="22.8">0R</text>
<text x="188.5" y="21">R447</text>
<text x="188.5" y="19.2">R448</text>
<text x="200.9" y="21">1K</text>
<text x="200.9" y="19.2">1K</text>
<text x="103.1" y="29.9">D75</text>
<text x="110.2" y="29.9">D76</text>
<text x="117.3" y="29.9">D79</text>
<text x="131.7" y="26.3">Header 2x5 2.54</text>
<text x="172.5" y="28.1">D77</text>
<text x="179.6" y="28.1">D78</text>
<text x="99.3" y="37.9" transform="rotate(-90 99.3 37.9)">ESDPSA0402V05</text>
<text x="71.1" y="76.1">C327</text>
<text x="71.1" y="77.9">22uF</text>
<text x="80" y="76.1">C328</text>
<text x="80" y="77.9">100nF</text>
<text x="119.1" y="74.3">L35</text>
<text x="128" y="74.3">1uH</text>
<text x="167.1" y="76.1">FB15</text>
<text x="176" y="76.1">120R</text>
<text x="136.9" y="81.4">R455</text>
<text x="136.9" y="83.2">75K</text>
<text x="145.8" y="81.4">C329</text>
<text x="145.8" y="83.2">22pF</text>
<text x="154.7" y="81.4">C330</text>
<text x="154.7" y="83.2">22uF</text>
<text x="163.6" y="81.4">C331</text>
<text x="163.6" y="83.2">100nF</text>
<text x="186.7" y="81.4">C332</text>
<text x="186.7" y="83.2">100nF</text>
<text x="90.7" y="86.8">R456</text>
<text x="90.7" y="88.6">0R</text>
<text x="106.7" y="90.3">U64</text>
<text x="106.7" y="92.1">ETA3410D2I-T</text>
<text x="136.9" y="92.1">R457</text>
<text x="136.9" y="93.9">100K</text>
<text x="76.5" y="117">FB35</text>
<text x="85.3" y="117">120R</text>
<text x="96" y="120.6">R622</text>
<text x="104.9" y="120.6">51K</text>
<text x="147.6" y="124.1">L34</text>
<text x="156.5" y="124.1">1uH</text>
<text x="161.8" y="131.2">R624</text>
<text x="170.7" y="131.2">C580</text>
<text x="106.7" y="133">C581</text>
<text x="106.7" y="134.8">22nF</text>
<text x="115.6" y="133">C582</text>
<text x="115.6" y="134.8">10uF</text>
<text x="161.8" y="133">120K</text>
<text x="170.7" y="133">22pF</text>
<text x="179.6" y="136.6">C583</text>
<text x="188.5" y="136.6">C584</text>
<text x="124.5" y="143.7">U77</text>
<text x="161.8" y="143.7">R625</text>
<text x="179.6" y="138.3">22uF</text>
<text x="188.5" y="138.3">1uF</text>
<text x="124.5" y="145.5">ETA3410D2I-T</text>
<text x="161.8" y="145.5">110K</text>
<text x="160" y="175.7">MH12</text>
<text x="160" y="177.5">SMTSO3003CTJ</text>
<text x="184.9" y="175.7">MH13</text>
<text x="184.9" y="177.5">SMTSO3003CTJ</text>
<text x="104.9" y="189.9">R408</text>
<text x="104.9" y="191.7">1M</text>
<text x="113.8" y="189.9">C139</text>
<text x="113.8" y="191.7">2.2nF</text>
<text x="135.1" y="189.9">R409</text>
<text x="135.1" y="191.7">1M</text>
<text x="144" y="189.9">C145</text>
<text x="144" y="191.7">2.2nF</text>
</g>
<g font-size="1.6" fill="#f00">
<text x="52.6" y="21.9">[4,24]</text>
<text x="52.6" y="23.7">[4,24]</text>
<text x="54.1" y="20.1">[24]</text>
<text x="59.6" y="20.1">PSE_PWR_EN</text>
<text x="64" y="21.9">I2C0_SCL</text>
<text x="64" y="23.7">I2C0_SDA</text>
<text x="121.2" y="19.2">EN</text>
<text x="158.6" y="19.2">PGOOD</text>
<text x="158.6" y="21">INTB</text>
<text x="208" y="20.1">PSE_PG</text>
<text x="208" y="21.9">PSE_INTB</text>
<text x="217.2" y="20.1">[20]</text>
<text x="217.2" y="21.9">[20]</text>
<text x="101.7" y="116.8">3V3_IN_A</text>
<text x="142.6" y="125.7">1V25_SW</text>
<text x="142.6" y="134.6">1V25_FB</text>
</g>
<g font-size="1.6" fill="#800000">
<text x="188.5" y="22.8">R0402</text>
<text x="200.9" y="22.8">5%</text>
<text x="80" y="24.6">R0402</text>
<text x="92.5" y="24.6">5%</text>
<text x="126.2" y="28.1">header2x5p_2d54_1_dip</text>
<text x="103.1" y="33.4">D0402</text>
<text x="110.2" y="33.4">D0402</text>
<text x="117.3" y="33.4">D0402</text>
<text x="172.5" y="31.7">D0402</text>
<text x="179.6" y="31.7">D0402</text>
<text x="115.6" y="77.9">L2016</text>
<text x="128" y="77.9">2.05A</text>
<text x="167.1" y="77.9">L0603</text>
<text x="71.1" y="81.4">C0805</text>
<text x="71.1" y="79.7">25V,X5R</text>
<text x="80" y="81.4">C0402</text>
<text x="80" y="79.7">25V,X7R</text>
<text x="115.6" y="79.7">WPN201610H1R0MT</text>
<text x="167.1" y="79.7">BLM18PG121SN1D</text>
<text x="136.9" y="85">1%</text>
<text x="136.9" y="86.8">R0402</text>
<text x="145.8" y="86.8">C0402</text>
<text x="145.8" y="85">50V,NPO</text>
<text x="154.7" y="86.8">C0805</text>
<text x="154.7" y="85">25V,X5R</text>
<text x="163.6" y="86.8">C0402</text>
<text x="163.6" y="85">25V,X7R</text>
<text x="186.7" y="86.8">C0402</text>
<text x="186.7" y="85">25V,X7R</text>
<text x="90.7" y="90.3">5%</text>
<text x="90.7" y="92.1">R0402</text>
<text x="136.9" y="95.7">1%</text>
<text x="136.9" y="97.4">R0402</text>
<text x="76.5" y="118.8">L0603</text>
<text x="96" y="122.3">5%</text>
<text x="104.9" y="122.3">R0402</text>
<text x="144" y="127.7">L2016</text>
<text x="144" y="129.5">WPN201610H1R0MT</text>
<text x="156.5" y="127.7">2.05A</text>
<text x="106.7" y="136.6">100V,X7R</text>
<text x="115.6" y="136.6">10V,X5R</text>
<text x="161.8" y="134.8">1%</text>
<text x="161.8" y="136.6">R0402</text>
<text x="170.7" y="136.6">C0402</text>
<text x="170.7" y="134.8">50V,NPO</text>
<text x="106.7" y="138.3">C0603</text>
<text x="115.6" y="138.3">C0603</text>
<text x="179.6" y="141.9">C0805</text>
<text x="179.6" y="140.1">25V,X5R</text>
<text x="188.5" y="141.9">C0402</text>
<text x="188.5" y="140.1">10V,X5R</text>
<text x="161.8" y="147.2">1%</text>
<text x="161.8" y="149">R0402</text>
<text x="160" y="179.2">PTH_4_2mm_5d8_top</text>
<text x="184.9" y="179.2">PTH_4_2mm_5d8_top</text>
<text x="104.9" y="193.5">1%</text>
<text x="104.9" y="195.2">R1206</text>
<text x="113.8" y="195.2">c4532</text>
<text x="113.8" y="193.5">2KV,X7R</text>
<text x="135.1" y="193.5">1%</text>
<text x="135.1" y="195.2">R1206</text>
<text x="144" y="195.2">c4532</text>
<text x="144" y="193.5">2KV,X7R</text>
<text x="230.2" y="202.2">A3</text>
<text x="248.9" y="201.1">09 PSE, 1.25V, 1.0V</text>
<text x="283.6" y="202.2">v1.1</text>
</g>
<g font-size="1.6" fill="#800040">
<text x="172.5" y="29.9">5V</text>
<text x="179.6" y="29.9">5V</text>
<text x="103.1" y="31.7">5V</text>
<text x="110.2" y="31.7">5V</text>
<text x="117.3" y="31.7">5V</text>
<text x="176" y="77.9">2A</text>
<text x="85.3" y="118.8">2A</text>
</g>
<g font-size="1.6" fill="#808080">
<text x="152.9" y="74.3">TP40</text>
<text x="190.2" y="79.7">TP52</text>
<text x="167.1" y="117">TP39</text>
<text x="14.2" y="173.9">MH1</text>
<text x="65.8" y="173.9">MH2</text>
<text x="97.8" y="173.9">MH7</text>
<text x="128" y="173.9">MH8</text>
<text x="14.2" y="175.7">DNP</text>
<text x="14.2" y="177.5">D3.3 mm</text>
<text x="14.2" y="179.2">pth_3_3mm_6d8</text>
<text x="65.8" y="175.7">DNP</text>
<text x="65.8" y="177.5">D3.3 mm</text>
<text x="65.8" y="179.2">pth_3_3mm_6d8</text>
<text x="97.8" y="175.7">DNP</text>
<text x="97.8" y="177.5">D3.3 mm</text>
<text x="97.8" y="179.2">pth_3_3mm_6d8</text>
<text x="128" y="175.7">DNP</text>
<text x="128" y="177.5">D3.3 mm</text>
<text x="128" y="179.2">pth_3_3mm_6d8</text>
<text x="14.2" y="181">DNP</text>
<text x="65.8" y="181">DNP</text>
<text x="97.8" y="181">DNP</text>
<text x="128" y="181">DNP</text>
<text x="21.3" y="189.9">R374</text>
<text x="21.3" y="191.7">DNP</text>
<text x="30.2" y="189.9">C16</text>
<text x="30.2" y="191.7">DNP</text>
<text x="44.4" y="188.1">R612</text>
<text x="44.4" y="189.9">DNP</text>
<text x="44.4" y="191.7">1%</text>
<text x="53.3" y="188.1">C261</text>
<text x="53.3" y="189.9">DNP</text>
<text x="53.3" y="191.7">2KV,X7R</text>
<text x="71.1" y="188.1">R387</text>
<text x="71.1" y="189.9">DNP</text>
<text x="71.1" y="191.7">1%</text>
<text x="80" y="188.1">C138</text>
<text x="80" y="189.9">DNP</text>
<text x="80" y="191.7">2KV,X7R</text>
<text x="21.3" y="193.5">1%</text>
<text x="21.3" y="195.2">R1206</text>
<text x="30.2" y="195.2">c4532</text>
<text x="30.2" y="193.5">2KV,X7R</text>
<text x="44.4" y="193.5">R1206</text>
<text x="53.3" y="193.5">c4532</text>
<text x="71.1" y="193.5">R1206</text>
<text x="80" y="193.5">c4532</text>
</g>
<g font-size="1.3">
<text x="30.8" y="1.3">5</text>
<text x="88.8" y="1.3">4</text>
<text x="146.9" y="1.3">3</text>
<text x="205" y="1.3">2</text>
<text x="263.1" y="1.3">1</text>
<text x=".5" y="28.4">D</text>
<text x="292.6" y="28.4">D</text>
<text x=".5" y="79.5">C</text>
<text x="292.6" y="79.5">C</text>
<text x=".5" y="130.6">B</text>
<text x="292.6" y="130.6">B</text>
<text x=".5" y="181.7">A</text>
<text x="292.6" y="181.7">A</text>
<text x="30.8" y="207.4">5</text>
<text x="88.8" y="207.4">4</text>
<text x="146.9" y="207.4">3</text>
<text x="205" y="207.4">2</text>
<text x="263.1" y="207.4">1</text>
</g>
<text font-size="1.1" fill="#f00" x="74" y="20">IN</text>
</svg>
